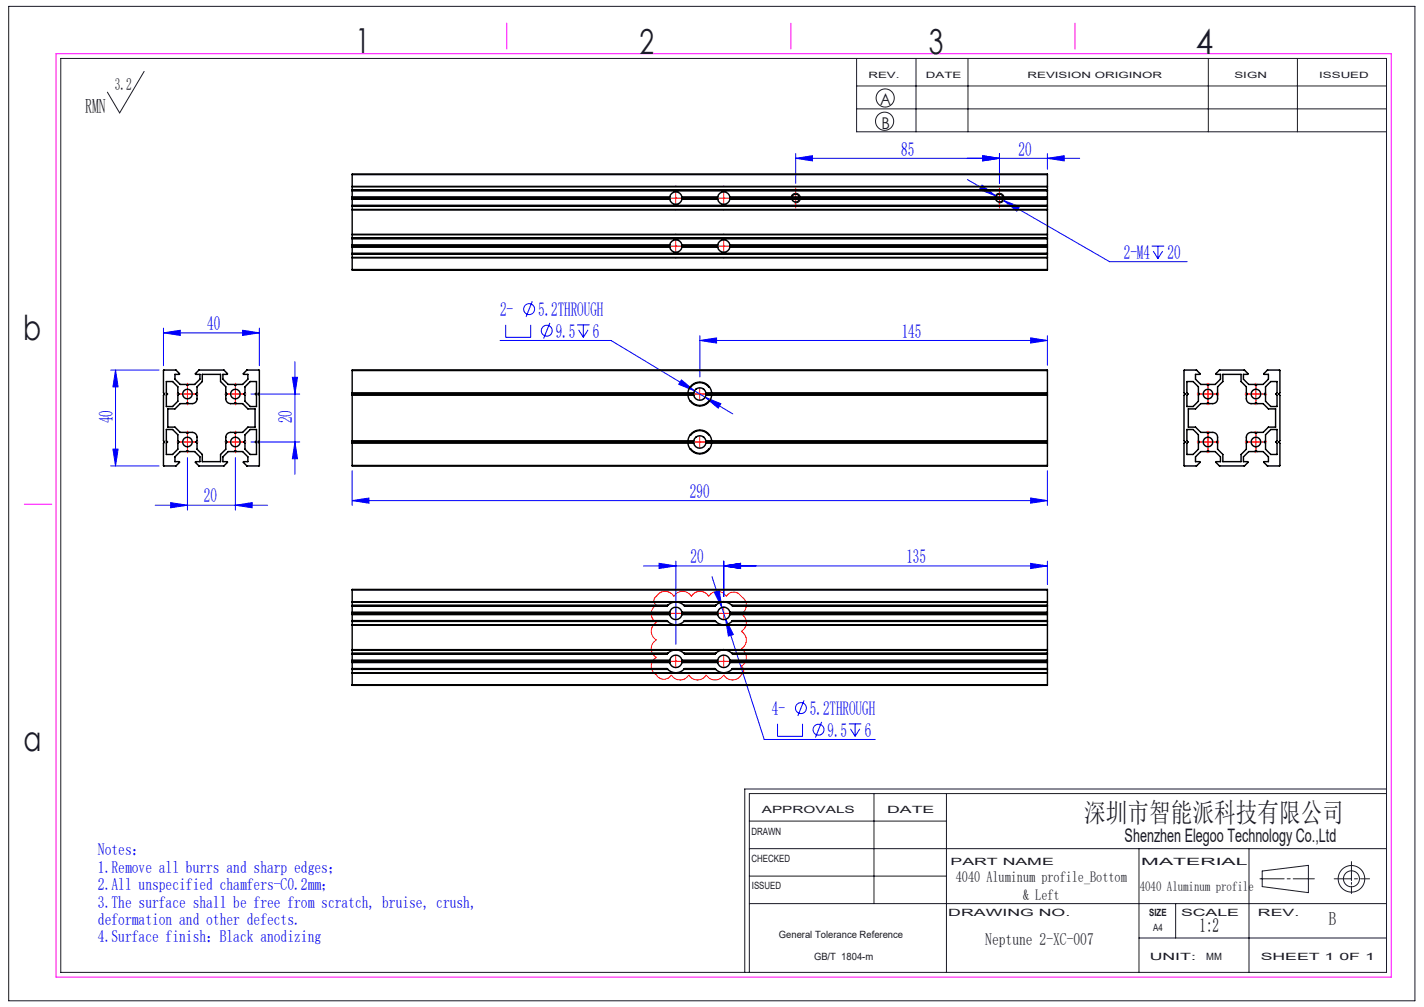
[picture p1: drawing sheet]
<svg xmlns="http://www.w3.org/2000/svg" width="297mm" height="210mm" viewBox="0 0 297 210" stroke-linecap="round" stroke-linejoin="round" font-family="sans-serif">
<g fill="none" stroke="#191924" stroke-width=".21">
<path d="M1.8 1.3h293.3v207.4h-293.3zM12.7 12.2h276.5v190.6h-276.5zM30.1 14.9l-5.1 8.6-2.6-4.3M178.7 12.2v15.3h110.5M178.7 17.9h110.5M191.1 12.2v15.3M201.9 12.2v15.3M252 12.2v15.3M270.6 12.2v15.3M178.7 22.7h110.5M156.3 177h132.9M156.3 171.2h41.1"/>
<path d="M182.3 165.5v22.9M197.4 165.5v37.3M237.6 177v25.8M260.5 177v25.8M281.9 179.7v4M289.2 165.5h-132.9v37.3M289.2 164.5h-133.9v38.3M156.3 188.4h132.9M156.3 182.7h41.1M237.6 195.6h51.6M245.2 188.4v7.2M262.8 183.3h5"/>
<path d="M263.3 181.6l9.6-1.1v5.7l-9.6-1.3zM268.5 183.3h.6M269.7 183.3h4.4M278.3 183.3h3.6M281.9 184v.4M281.9 184.8v1.5M282.5 183.3h.6M283.8 183.3h1.9"/>
<circle cx="184.5" cy="25.3" r="1.89"/>
<circle cx="184.6" cy="20.4" r="1.89"/>
<circle cx="281.9" cy="183.3" r="1.67"/>
<circle cx="281.9" cy="183.3" r="2.77"/>
</g>
<path d="M11.7 11.2h278.5v192.6h-278.5zM105.7 4.8v5.4M165 4.8v5.4M224.2 4.8v5.4M5.1 105.1h5.7" fill="none" stroke="#f0f" stroke-width=".21"/>
<g fill="none" stroke="#00f" stroke-width=".21">
<path d="M166 33l3.5-.5v1.1zM166 33h59.2M166 32v6.2M201.8 37.4l29.6 17.2h16.2M204.8 38.6l2.8 2.2-3.3-1.3zM205 32.5l3.5 .5-3.5 .6zM208.5 32v6.2M218.5 33l3.5-.5v1.1zM218.5 32v3.3M209.3 41.8l3.3 1.3-.5 .9zM240.2 51.3h2.6M240.5 52.4l1 1.5"/>
<path d="M241.5 51.3v2.6M242.5 52.4l-1 1.5M23.1 77.2h10.1M24.1 77.2l.5 3.5h-1zM24.1 77.2v20M34.1 69.4l3.5-.5v1zM34.1 68.4v7.9M34.1 69.4h20M50.6 68.9l3.5 .5-3.5 .5zM54.1 68.4v7.9M61 78.7h1.1l-.6 3.5zM61.5 75.4v23.5"/>
<path d="M104.3 71h23.1l25.4 15.3M105.5 67.7v2.7h5.2v-2.7M111 62.8l-1.3 3.3M114.7 67.3l-1.3 3.3M120.4 67.7h2.6M120.7 68.8l1 1.6M121.7 67.7v2.7M122.6 68.8l-.9 1.6M142.1 79.2l2.7 2.3-3.2-1.3zM146 71l3.5-.5v1zM146 71h72.5M146 70v8.6"/>
<path d="M215 70.5l3.5 .5-3.5 .5zM218.5 70v6.2M23.1 97.2h10.1M23.6 93.7h1l-.5 3.5zM39.1 95.4v11M49.1 95.4v11M52.3 82.2h10.2M52.3 92.2h10.2M61.5 92.2l.6 3.5h-1.1zM73.5 98.2v7.2M147.1 82.8l3.2 1.4-.5 .9zM147.1 82.8l-.7 .6"/>
<path d="M218.5 98.2v7.2M32.4 105.4h23.4M35.6 104.8l3.5 .6-3.5 .5zM49.1 105.4l3.5-.6v1.1zM73.5 104.4l3.5-.5v1zM73.5 104.4h145M134.2 118h23.5M137.5 117.5l3.5 .5-3.5 .6zM141 117v17.4M151 118l3.5-.5v1.1zM151 117v7.4M151 118h67.5"/>
<path d="M215 117.5l3.5 .5-3.5 .6zM215 103.9l3.5 .5-3.5 .5zM218.5 117v4.9M148.5 120.3l10.9 33.9h23.1M149 123.5l1-.3 .6 3.5zM151.4 129.2l1.5 3.1-1 .4zM151.4 126.7a1.3 1.3 0 0 0-1.6 .6M162.2 151v2.6h5.2v-2.6M167.7 146l-1.3 3.3M171.4 150.5l-1.3 3.3M177 151h2.7M177.4 152l.9 1.6"/>
<path d="M178.3 151v2.6M179.3 152l-1 1.6"/>
<circle cx="110.4" cy="64.5" r="1.14"/>
<circle cx="114" cy="69" r="1.14"/>
<circle cx="167.1" cy="147.7" r="1.14"/>
<circle cx="170.7" cy="152.2" r="1.14"/>
</g>
<g fill="none" stroke="#f00" stroke-width=".21">
<path d="M139.7 41.3h2.5M139.7 51.3h2.5M141 40.1v2.5M141 50.1v2.5M149.7 41.3h2.5M149.7 51.3h2.5M151 40.1v2.5M151 50.1v2.5M164.7 41.3h2.5M166 40.1v2.5M207.2 41.3h2.5M208.5 40.1v2.5"/>
<path d="M37.8 82.2h2.5M37.8 92.2h2.5M39.1 80.9v2.5M39.1 90.9v2.5M47.8 82.2h2.5M47.8 92.2h2.5M49.1 80.9v2.5M49.1 90.9v2.5M144.7 82.2h2.5M144.7 92.2h2.5M146 80.9v2.5M146 90.9v2.5"/>
<path d="M250.7 82.2h2.5M250.7 92.2h2.5M251.9 80.9v2.5M251.9 90.9v2.5M260.7 82.2h2.5M260.7 92.2h2.5M261.9 80.9v2.5M261.9 90.9v2.5M137.3 123.9a2.08 2.08 0 0 1 3.2 .5 2.08 2.08 0 0 1 3.7 0 2.08 2.08 0 0 1 3.6 0 2.08 2.08 0 0 1 3.7 0 1.88 1.88 0 0 1 3.3 .1 2.08 2.08 0 0 1-.2 3.5 2.08 2.08 0 0 1 0 3.7 2.08 2.08 0 0 1 0 3.6 2.08 2.08 0 0 1 0 3.7 1.12 1.12 0 0 1-.1 1.9 2.08 2.08 0 0 1-3.6-.2 2.08 2.08 0 0 1-3.6 0 2.08 2.08 0 0 1-3.6 0 2.08 2.08 0 0 1-3.7 0 1.88 1.88 0 0 1-3.3-.1 2.08 2.08 0 0 1 .2-3.5 2.08 2.08 0 0 1 0-3.6 2.08 2.08 0 0 1 0-3.7 2.08 2.08 0 0 1 0-3.6 1.12 1.12 0 0 1 .1-2zM139.7 127.9h2.5M139.7 137.9h2.5M141 126.7v2.5"/>
<path d="M141 136.7v2.5M149.7 127.9h2.5M149.7 137.9h2.5M151 126.7v2.5M151 136.7v2.5"/>
</g>
<path d="M165 41.6a1 1 0 0 1 .9-1.3 1 1 0 0 1 1.1 1.1 1 1 0 0 1-1.3 .9M207.5 41.6a1 1 0 0 1 .9-1.3 1 1 0 0 1 1.1 1.1 1 1 0 0 1-1.3 .9" fill="none" stroke="#000" stroke-width=".21"/>
<g fill="none" stroke="#f00" stroke-width=".21" stroke-dasharray="30.5 1.3 1.3 1.3">
<path d="M141 38.8h.1M151 38.8h.1M138.5 41.3h-.1M138.5 51.3h-.1M141 43.8v.1M141 48.8h.1M141 53.8v.1M143.5 41.3h.1M143.5 51.3h.1M148.5 51.3h-.1M148.5 41.3h-.1M151 48.8h.1"/>
<path d="M151 53.8v.1M151 43.8v.1M153.5 51.3h.1M153.5 41.3h.1M164.7 41.3h-.8M166 40.1v-.9M166 42.6v.8M167.2 41.3h.8M207.2 41.3h-.8M208.5 40.1v-.9M208.5 42.6v.8M209.7 41.3h.8"/>
<path d="M146 79.7v-.1M37.8 92.2h-1M37.8 82.2h-1M39.1 90.9v-1M39.1 93.4v1M39.1 80.9v-1M39.1 83.4v1M40.3 92.2h1M40.3 82.2h1M47.8 92.2h-1M47.8 82.2h-1M49.1 90.9v-1"/>
<path d="M49.1 93.4v1M49.1 80.9v-1M49.1 83.4v1M50.3 92.2h1M50.3 82.2h1M143.5 82.2h-.1M143.5 92.2h-.1M146 84.7h.1M146 89.7v-.1M146 94.7h.1M148.5 82.2h.1M148.5 92.2h.1"/>
<path d="M250.7 92.2h-1M250.7 82.2h-1M251.9 90.9v-1M251.9 93.4v1M251.9 80.9v-1M251.9 83.4v1M253.2 92.2h1M253.2 82.2h1M260.7 92.2h-1M260.7 82.2h-1M261.9 90.9v-1M261.9 93.4v1"/>
<path d="M261.9 80.9v-1M261.9 83.4v1M263.2 92.2h1M263.2 82.2h1M138.5 137.9h-.1M138.5 127.9h-.1M141 135.4h.1M141 125.4h.1M141 130.4v.1M143.5 137.9h.1M143.5 127.9h.1M148.5 127.9h-.1"/>
<path d="M148.5 137.9h-.1M151 125.4h.1M151 130.4v.1M151 135.4h.1M153.5 127.9h.1M153.5 137.9h.1M141 140.4v.1M151 140.4v.1"/>
</g>
<g fill="#00f">
<path d="M151 118l3.5-.5v1.1zM215 117.5l3.5 .5-3.5 .6zM137.5 117.5l3.5 .5-3.5 .6zM151 118l3.5-.5v1.1zM149 123.5l1.6 3.2-.6-3.5zM151.4 129.2l.5 3.5 1-.4zM147.1 82.8l2.7 2.3 .5-.9zM142.1 79.2l-.5 1 3.2 1.3zM204.8 38.6l-.5 .9 3.3 1.3zM209.3 41.8l2.8 2.2 .5-.9z"/>
<path d="M205 32.5l3.5 .5-3.5 .6zM218.5 33l3.5-.5v1.1z"/>
<path d="M166 33l3.5-.5v1.1zM205 32.5l3.5 .5-3.5 .6z"/>
<path d="M24.1 77.2l.5 3.5h-1zM23.6 93.7h1l-.5 3.5z"/>
<path d="M61 78.7h1.1l-.6 3.5zM61.5 92.2l.6 3.5h-1.1z"/>
<path d="M34.1 69.4l3.5-.5v1zM50.6 68.9l3.5 .5-3.5 .5z"/>
<path d="M146 71l3.5-.5v1zM215 70.5l3.5 .5-3.5 .5zM73.5 104.4l3.5-.5v1zM215 103.9l3.5 .5-3.5 .5z"/>
<path d="M35.6 104.8l3.5 .6-3.5 .5zM49.1 105.4l3.5-.6v1.1z"/>
</g>
<g fill="none" stroke="#000" stroke-width=".3">
<path d="M73.5 38.9h.1M73.5 36.4h145M73.5 39.6l145 .1zM73.5 36.4v2.5M73.5 38.9v4.8M73.5 38.9h145M73.5 39.8h145M218.5 38.9h.1M218.5 36.4v2.5M218.5 38.9v4.8M73.5 56.2h145M73.5 53.7v.1"/>
<path d="M73.5 48.9h.1M73.5 43.7v.1M73.5 53h.1M73.5 49.6l145 .1zM73.5 43h.1M73.5 43.8v5.1M73.5 48.9v4.8M73.5 53.8v2.4M73.5 53h145M73.5 43h145M73.5 53.8h145M73.5 53.7h145"/>
<path d="M73.5 48.9h145M73.5 43.8h145M73.5 43.7h145M73.5 52.8h145M73.5 49.8h145M73.5 42.8h145M73.5 51.6h66.2M73.5 51.3h66.2M73.5 51.1h66.2M73.5 41.6h66.2M73.5 41.3h66.2M73.5 41.1h66.2"/>
<path d="M139.7 51.3v.3M139.7 41.3v.3M139.7 51.6a1.3 1.3 0 0 0 1.3 1 1.3 1.3 0 0 0 1.2-1M139.7 51.1a1.3 1.3 0 0 1 1.3-1.1 1.3 1.3 0 0 1 1.2 1.1M139.7 41.6a1.3 1.3 0 0 0 1.3 1 1.3 1.3 0 0 0 1.2-1M139.7 41.1a1.3 1.3 0 0 1 1.3-1.1 1.3 1.3 0 0 1 1.2 1.1M139.7 51.1v.2M139.7 41.1v.2M142.2 51.1l.1 .2M142.2 41.1l.1 .2M142.2 51.6h7.5M142.2 51.1h7.5"/>
<path d="M142.2 41.6h7.5M142.2 41.1h7.5M142.3 51.3l-.1 .3M142.3 41.3l-.1 .3M142.3 51.3h7.4M142.3 41.3h7.4M149.7 51.3v.3M149.7 41.3v.3M149.7 51.6a1.3 1.3 0 0 0 1.3 1 1.3 1.3 0 0 0 1.2-1M149.7 51.1a1.3 1.3 0 0 1 1.3-1.1 1.3 1.3 0 0 1 1.2 1.1M149.7 41.6a1.3 1.3 0 0 0 1.3 1 1.3 1.3 0 0 0 1.2-1M149.7 41.1a1.3 1.3 0 0 1 1.3-1.1 1.3 1.3 0 0 1 1.2 1.1"/>
<path d="M149.7 51.1v.2M149.7 41.1v.2M152.2 51.1l.1 .2M152.2 41.1l.1 .2M152.2 51.6h66.3M152.2 51.1h66.3M152.2 41.6h66.3M152.2 41.1h66.3M152.3 51.3l-.1 .3M152.3 41.3l-.1 .3M152.3 51.3h66.2M152.3 41.3h66.2"/>
<path d="M218.5 53.7v.1M218.5 48.9h.1M218.5 43.7v.1M218.5 53h.1M218.5 43h.1M218.5 43.8v5.1M218.5 48.9v4.8M218.5 53.8v2.4M34.1 77.2h2.6l.8 .8-1 .1v1l1.1 1.1h1.2l.3 .2 .2-.2h1.3l1.1-1.1v-1l-1-.1 .8-.8h5.2l.8 .8-1 .1v1l1.1 1.1h1.2l.3 .2 .2-.2h1.3l1.1-1.1v-1l-1-.1 .8-.8h2.6v4.7l-.3 .3 .3 .2v9.5l-.3 .3 .3 .2v4.7l-2.6 .1-.8-.8 1-.1v-1l-1.1-1.1h-1.3l-.2-.3-.3 .3h-1.2l-1.1 1.1v1l1 .1-.8 .8h-5.2l-.8-.8 1-.1v-1l-1.1-1.1h-1.3l-.2-.3-.3 .3h-1.2l-1.1 1.1v1l1 .1-.8 .8-2.6-.1v-4.7l.2-.2-.2-.3v-9.5l.2-.2-.2-.3zM34.7 79.6h1.3l1.1 1.1v1.2l.2 .3-.2 .2v1.3l-1.1 1.1h-1.3v-2.4l.2-.2-.2-.3zM52.2 79.6h1.3v2.3l-.3 .3 .3 .2v2.4h-1.3l-1.1-1.1v-1.3l-.3-.2 .3-.3v-1.2zM73.5 77.3h145"/>
<path d="M73.5 77.3v19.8M218.5 77.3v19.8M247 77.2h2.6l.7 .8-1 .1v1l1.1 1.1h1.3l.2 .2 .3-.2h1.3l1.1-1.1v-1l-1-.1 .8-.8h5.1l.8 .8-1 .1v1l1.1 1.1h1.3l.2 .2 .3-.2h1.3l1.1-1.1v-1l-1-.1 .7-.8h2.6v4.7l-.2 .3 .2 .2v9.5l-.2 .3 .2 .2v4.7l-2.6 .1-.7-.8 1-.1v-1l-1.1-1.1h-1.3l-.3-.3-.2 .3h-1.3l-1.1 1.1v1l1 .1-.8 .8h-5.2l-.7-.8 1-.1v-1l-1.1-1.1h-1.3l-.3-.3-.2 .3h-1.3l-1.1 1.1v1l1 .1-.7 .8-2.6-.1-.1-4.7 .3-.2-.3-.3v-9.5l.3-.2-.3-.3zM247.5 79.6h1.3l1.1 1.1v1.2l.3 .3-.3 .2v1.3l-1.1 1.1h-1.3v-2.4l.3-.2-.3-.3zM255 78.1h3.8v1.5l1.1 1.1v1.2l.3 .3-.3 .2v.8a1 1 0 0 0 1 1h.8l.2-.3 .3 .3h1.3l1.1 1.1h1.4v3.8h-1.4l-1.1 1.1h-1.3l-.3 .2-.2-.2h-.8a1 1 0 0 0-1 1v.7l.3 .3-.3 .2v1.3l-1.1 1.1v1.5h-3.8v-1.5l-1.1-1.1v-1.3l-.2-.2 .2-.3v-.7a1 1 0 0 0-1-1h-.7l-.3 .2-.2-.2h-1.3l-1.1-1.1h-1.5v-3.8h1.5l1.1-1.1h1.3l.2-.3 .3 .3h.7a1 1 0 0 0 1-1v-.8l-.2-.2 .2-.3v-1.2l1.1-1.1zM265 79.6h1.3v2.3l-.2 .3 .2 .2v2.4h-1.3l-1.1-1.1v-1.3l-.2-.2 .2-.3v-1.2zM34.7 89.6h1.3l1.1 1.1v1.2l.2 .3-.2 .2v1.3l-1.1 1.1h-1.3v-2.4l.2-.2-.2-.3zM35 85.3h1.5l1.1-1.1h1.2l.3-.3 .2 .3h.8a1 1 0 0 0 1-1v-.8l-.3-.2 .3-.3v-1.2l1.1-1.1v-1.5h3.8v1.5l1.1 1.1v1.2l.2 .3-.2 .2v.8a1 1 0 0 0 1 1h.7l.3-.3 .2 .3h1.3l1.1 1.1h1.5v3.8h-1.5l-1.1 1.1h-1.3l-.2 .2-.3-.2h-.7a1 1 0 0 0-1 1v.7l.2 .3-.2 .2v1.3l-1.1 1.1v1.5h-3.8v-1.5l-1.1-1.1v-1.3l-.3-.2 .3-.3v-.7a1 1 0 0 0-1-1h-.8l-.2 .2-.3-.2h-1.2l-1.1-1.1h-1.5zM51.1 90.7l1.1-1.1h1.3v2.3l-.3 .3 .3 .2v2.4h-1.3l-1.1-1.1v-1.3l-.3-.2 .3-.3zM73.5 97.1h145M73.5 92.4h71.2M73.5 92.2h71.2"/>
<path d="M73.5 91.9h71.2M73.5 82.4h71.2M73.5 81.9h71.2M73.5 82.2h71.2M144 93.7h.1a2.38 2.38 0 0 0 3.7 0h.2M144 90.7h.1a2.38 2.38 0 0 1 3.7 0h.2M144 83.7h.1a2.38 2.38 0 0 0 3.7 0h.2M144 80.7h.1a2.38 2.38 0 0 1 3.7 0h.2M144.7 92.2v.2M144.7 82.2v.2M144.7 92.4a1.3 1.3 0 0 0 1.3 1.1 1.3 1.3 0 0 0 1.2-1.1M144.7 91.9v.3"/>
<path d="M144.7 91.9a1.3 1.3 0 0 1 1.3-1 1.3 1.3 0 0 1 1.2 1M144.7 82.4a1.3 1.3 0 0 0 1.3 1.1 1.3 1.3 0 0 0 1.2-1.1M144.7 81.9v.3M144.7 81.9a1.3 1.3 0 0 1 1.3-1 1.3 1.3 0 0 1 1.2 1M145.1 91.2h.1M145.1 81.2h.1M146.7 91.2h.1M146.7 81.2h.1M147.2 91.9l.1 .3M147.2 81.9l.1 .3M147.2 92.4h71.3M147.2 91.9h71.3"/>
<path d="M147.2 82.4h71.3M147.2 81.9h71.3M147.3 92.2l-.1 .2M147.3 82.2l-.1 .2M147.3 92.2h71.2M147.3 82.2h71.2M247.5 89.6h1.3l1.1 1.1v1.2l.3 .3-.3 .2v1.3l-1.1 1.1h-1.3v-2.4l.3-.2-.3-.3zM265 89.6h1.3v2.3l-.2 .3 .2 .2v2.4h-1.3l-1.1-1.1v-1.3l-.2-.2 .2-.3v-1.2zM73.5 123h145M73.5 125.5h.1M73.5 130.3v.1M73.5 135.5h.1"/>
<path d="M73.5 129.4h65.6l.2 .2M73.5 129.6h.1M73.5 139.4h65.6l.2 .2M73.5 139.6h.1M73.5 129.6h65.8M73.5 139.6h65.8M73.5 125.5h145M73.5 123v2.5M73.5 125.5v4.8M73.5 130.4v5.1M73.5 135.5v4.8M73.5 125.5h67.3"/>
<path d="M73.5 130.4h145M73.5 130.3h67.3M73.5 135.5h145M73.5 135.5h67.3M73.5 137.7h66.2M73.5 127.7h66.2M73.5 128.2h66.2M73.5 137.9h66.2M73.5 138.2h66.2M73.5 127.9h66.2M139.2 126.3l-.1 .1h-65.6M139.2 136.3l-.1 .1h-65.6"/>
<path d="M139.3 129.6a2.38 2.38 0 0 0 1.5 .7M139.3 139.6a2.37 2.37 0 0 0 1.5 .7M139.3 126.2l-.1 .1M139.3 126.2h-65.8l65.7 .1M139.3 136.2l-.1 .1M139.3 136.2h-65.8l65.7 .1M139.7 137.9v.3M139.7 127.9v.3M139.7 137.7a1.3 1.3 0 0 1 1.3-1.1 1.3 1.3 0 0 1 1.2 1.1M139.7 127.7a1.3 1.3 0 0 1 1.3-1.1 1.3 1.3 0 0 1 1.2 1.1M139.7 128.2a1.3 1.3 0 0 0 1.3 1 1.3 1.3 0 0 0 1.2-1M139.7 127.7v.2"/>
<path d="M139.7 138.2a1.3 1.3 0 0 0 1.3 1 1.3 1.3 0 0 0 1.2-1M139.7 137.7v.2M140.8 125.5h.3M140.8 130.3h.3M140.8 135.5h.3M140.8 125.5a2.37 2.37 0 0 0-1.5 .7M140.8 135.5a2.38 2.38 0 0 0-1.5 .7M141.1 125.5a2.37 2.37 0 0 1 1.5 .7M141.1 135.5a2.38 2.38 0 0 1 1.5 .7M141.1 125.5h9.7M141.1 130.3h9.7M141.1 135.5h9.7"/>
<path d="M142.2 127.7l.1 .2M142.2 137.7l.1 .2M142.2 137.7h7.5M142.2 127.7h7.5M142.2 128.2h7.5M142.2 138.2h7.5M142.3 127.9l-.1 .3M142.3 137.9l-.1 .3M142.3 137.9h7.4M142.3 127.9h7.4M142.6 129.6a2.38 2.38 0 0 1-1.5 .7M142.6 139.6a2.37 2.37 0 0 1-1.5 .7"/>
<path d="M142.6 136.2l.1 .1M142.6 126.2l.1 .1M142.6 129.6h6.7M142.6 139.6h6.7M142.6 126.2h6.7M142.6 136.2h6.7M142.7 129.6h.1M142.7 139.6h.1M142.7 126.3h6.5M142.7 136.3h6.5M142.7 129.6l.1-.2h6.3l.2 .2M142.7 139.6l.1-.2h6.3l.2 .2"/>
<path d="M142.7 126.3l.1 .1h6.3l.1-.1M142.7 136.3l.1 .1h6.3l.1-.1M149.3 129.6a2.38 2.38 0 0 0 1.5 .7M149.3 139.6a2.37 2.37 0 0 0 1.5 .7M149.3 136.2l-.1 .1M149.3 126.2l-.1 .1M149.7 127.9v.3M149.7 137.9v.3M149.7 137.7a1.3 1.3 0 0 1 1.3-1.1 1.3 1.3 0 0 1 1.2 1.1M149.7 127.7a1.3 1.3 0 0 1 1.3-1.1 1.3 1.3 0 0 1 1.2 1.1M149.7 128.2a1.3 1.3 0 0 0 1.3 1 1.3 1.3 0 0 0 1.2-1M149.7 138.2a1.3 1.3 0 0 0 1.3 1 1.3 1.3 0 0 0 1.2-1"/>
<path d="M149.7 127.7v.2M149.7 137.7v.2M150.8 125.5h.3M150.8 130.3h.3M150.8 135.5h.3M150.8 125.5a2.37 2.37 0 0 0-1.5 .7M150.8 135.5a2.38 2.38 0 0 0-1.5 .7M151.1 125.5a2.37 2.37 0 0 1 1.5 .7M151.1 135.5a2.38 2.38 0 0 1 1.5 .7M151.1 125.5h67.4M151.1 130.3h67.4M151.1 135.5h67.4"/>
<path d="M152.2 127.7l.1 .2M152.2 137.7l.1 .2M152.2 137.7h66.3M152.2 127.7h66.3M152.2 128.2h66.3M152.2 138.2h66.3M152.3 137.9l-.1 .3M152.3 127.9l-.1 .3M152.3 137.9h66.2M152.3 127.9h66.2M152.6 129.6a2.38 2.38 0 0 1-1.5 .7M152.6 139.6a2.37 2.37 0 0 1-1.5 .7"/>
<path d="M152.6 126.2l.1 .1M152.6 126.2h65.9l-65.8 .1M152.6 136.2l.1 .1M152.6 136.2h65.9l-65.8 .1M152.6 129.6h65.9M152.6 139.6h65.9M152.7 126.3l.1 .1h65.7M152.7 136.3l.1 .1h65.7M218.5 125.5h.1M218.5 130.3v.1M218.5 135.5h.1M218.5 139.4h-65.7l-.2 .2"/>
<path d="M218.5 139.6h.1M218.5 129.4h-65.7l-.2 .2M218.5 129.6h.1M218.5 123v2.5M218.5 125.5v4.8M218.5 130.4v5.1M218.5 135.5v4.8M73.5 140.3v.1M73.5 142.8h145M73.5 140.4v2.4M73.5 140.3h67.3M73.5 140.4h145"/>
<path d="M140.8 140.3h.3M141.1 140.3h9.7M150.8 140.3h.3M151.1 140.3h67.4M218.5 140.3v.1M218.5 140.4v2.4"/>
<circle cx="166" cy="41.3" r=".82"/>
<circle cx="208.5" cy="41.3" r=".82"/>
<circle cx="39.1" cy="82.2" r="1"/>
<circle cx="39.1" cy="92.2" r="1"/>
<circle cx="49.1" cy="82.2" r="1"/>
<circle cx="49.1" cy="92.2" r="1"/>
<circle cx="146" cy="92.2" r="2.5"/>
<circle cx="146" cy="82.2" r="2.5"/>
<circle cx="251.9" cy="92.2" r="1"/>
<circle cx="251.9" cy="82.2" r="1"/>
<circle cx="261.9" cy="92.2" r="1"/>
<circle cx="261.9" cy="82.2" r="1"/>
</g>
<g font-size="7.2" fill="#191924">
<text x="74.1" y="11">1</text>
<text x="133.4" y="11.2">2</text>
<text x="193.7" y="11.3">3</text>
<text x="249.4" y="11.3">4</text>
<text x="4.8" y="70.9">b</text>
<text x="4.9" y="156.5">a</text>
</g>
<text font-size="5.6" fill="#191924" x="226.2" y="171.5">深圳市智能派科技有限公司</text>
<text font-size="4.2" fill="#191924" x="17.8" y="23.5">RMN</text>
<g font-size="4.1" fill="#00f">
<text x="188" y="32.4">85</text>
<text x="212.4" y="32.4">20</text>
<text x="234.4" y="54">2-M4</text>
<text x="243.5" y="54">20</text>
<text x="104.3" y="65.9">2-</text>
<text x="112.2" y="65.9">5.2THROUGH</text>
<text x="43.2" y="68.8">40</text>
<text x="115.9" y="70.4">9.5</text>
<text x="123.7" y="70.4">6</text>
<text x="188.1" y="70.4">145</text>
<text x="23.5" y="88.3" transform="rotate(-90 23.5 88.3)">40</text>
<text x="60.9" y="88.3" transform="rotate(-90 60.9 88.3)">20</text>
<text x="42.5" y="104.8">20</text>
<text x="143.9" y="103.8">290</text>
<text x="144" y="117.4">20</text>
<text x="189.1" y="117.5">135</text>
<text x="161" y="149.1">4-</text>
<text x="168.9" y="149.1">5.2THROUGH</text>
<text x="172.6" y="153.6">9.5</text>
<text x="180.4" y="153.6">6</text>
</g>
<text font-size="4.1" x="250.2" y="194.4">1:2</text>
<g font-size="3.9" fill="#191924">
<text x="234.6" y="175.6">Shenzhen Elegoo Technology Co.,Ltd</text>
<text x="277.2" y="193">B</text>
</g>
<g font-size="3.5" fill="#191924">
<text x="24" y="18.7">3.2</text>
<text x="205.5" y="197.1">Neptune 2-XC-007</text>
</g>
<g font-size="3.5" fill="#00f">
<text x="20.4" y="178.4">Notes：</text>
<text x="20.4" y="182">1.Remove all burrs and sharp edges；</text>
<text x="20.4" y="185.6">2.All unspecified chamfers-C0.2mm；</text>
<text x="20.4" y="189.3">3.The surface shall be free from scratch, bruise, crush,</text>
<text x="20.4" y="192.9">deformation and other defects.</text>
<text x="20.4" y="196.5">4.Surface finish：Black anodizing</text>
</g>
<g font-size="3.4" fill="#191924">
<text x="183.6" y="22">A</text>
<text x="183.8" y="27">B</text>
</g>
<g font-size="3.2" fill="#191924">
<text x="199.3" y="183.8">4040 Aluminum profile_Bottom</text>
<text x="213.4" y="187.7">&amp; Left</text>
</g>
<text font-size="2.8" fill="#191924" x="237.7" y="185.9">4040 Aluminum profile</text>
<g font-size="2.1" fill="#191924">
<text x="158.9" y="169.5">APPROVALS</text>
<text x="185" y="169.5">DATE</text>
<text x="156.7" y="174.2">DRAWN</text>
<text x="156.7" y="179.7">CHECKED</text>
<text x="156.8" y="185.4">ISSUED</text>
<text x="198.2" y="180.4">PART NAME</text>
<text x="238" y="180.4">MATERIAL</text>
<text x="197.8" y="191">DRAWING NO.</text>
<text x="239.7" y="191">SIZE</text>
<text x="246.3" y="191">SCALE</text>
<text x="262.4" y="191">REV.</text>
<text x="162.4" y="195.6">General Tolerance Reference</text>
<text x="240.5" y="194.1">A4</text>
<text x="169.8" y="200.2">GB/T 1804-m</text>
<text x="239.8" y="200.2">UNIT:</text>
<text x="251.6" y="200.2">MM</text>
<text x="262.9" y="200.2">SHEET 1 0F 1</text>
</g>
<g font-size="1.8" fill="#191924">
<text x="181.1" y="16.3">REV.</text>
<text x="193.1" y="16.3">DATE</text>
<text x="214.3" y="16.3">REVISION ORIGINOR</text>
<text x="257.5" y="16.3">SIGN</text>
<text x="275.1" y="16.3">ISSUED</text>
</g>
</svg>
